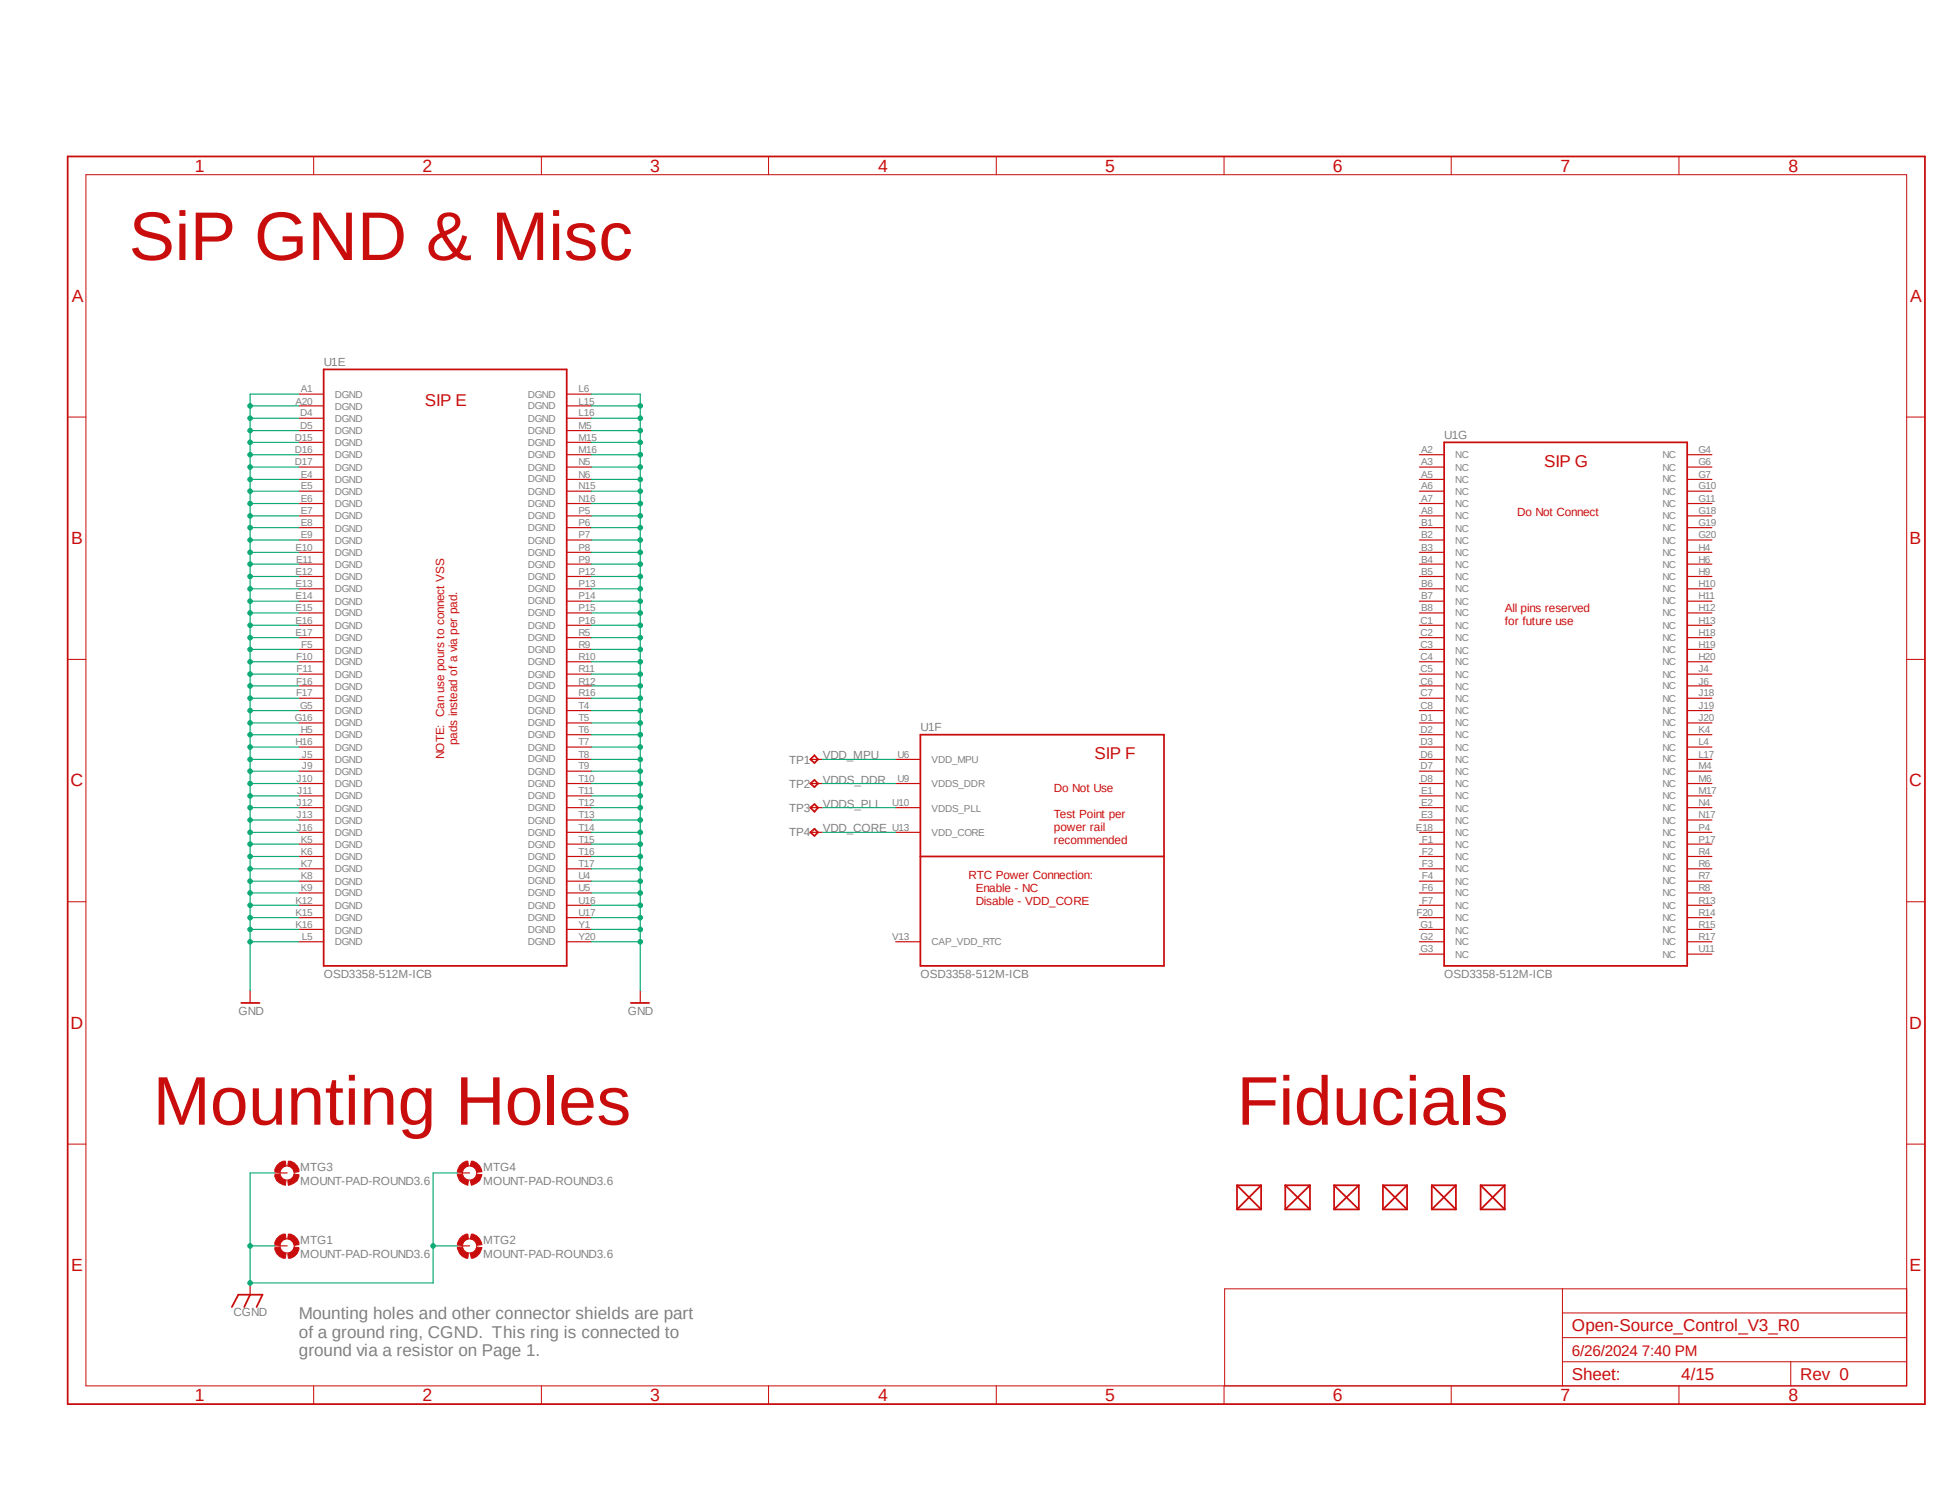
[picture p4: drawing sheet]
<svg xmlns="http://www.w3.org/2000/svg" width="279mm" height="216mm" viewBox="0 0 279 216" stroke-linecap="round" stroke-linejoin="round" font-family="sans-serif">
<path d="M279.5 72.7l-113.8 143.3" fill="none" stroke="#fff" stroke-width=".14"/>
<g fill="none" stroke="#c90d0c" stroke-width=".25">
<path d="M9.7 22.5h267.2v179.6h-267.2zM46.6 53.2h34.9v85.8h-34.9zM207.8 63.7h34.9v75.3h-34.9zM116.6 112.8l.6-.5 .5 .5-.5 .5zM116.6 116.2l.6-.5 .5 .5-.5 .6zM116.6 119.8l.6-.5 .5 .5-.5 .5zM117.2 108.7l.5 .6-.5 .5-.6-.5zM132.4 105.7h35.1v33.3h-35.1zM132.4 123.3h35.1M34.7 144.4h2.6M90.8 144.4h2.6M178 170.6l3.4 3.5"/>
<path d="M178 170.6h3.4M178 174.1h3.4M178 170.6v3.5M181.4 170.6l-3.4 3.5M181.4 170.6v3.5M184.9 170.6h3.6M184.9 174.1h3.6M184.9 170.6l3.6 3.5M184.9 170.6v3.5M188.5 170.6l-3.6 3.5M188.5 170.6v3.5M191.9 170.6h3.6"/>
<path d="M191.9 174.1h3.6M191.9 170.6l3.6 3.5M191.9 170.6v3.5M195.5 170.6l-3.6 3.5M195.5 170.6v3.5M199 170.6h3.4M199 174.1h3.4M199 170.6l3.4 3.5M199 170.6v3.5M202.4 170.6l-3.4 3.5M202.4 170.6v3.5M206 170.6h3.5"/>
<path d="M206 174.1h3.5M206 170.6l3.5 3.5M206 170.6v3.5M209.5 170.6l-3.5 3.5M209.5 170.6v3.5M213 170.6h3.5M213 174.1h3.5M213 170.6l3.5 3.5M213 170.6v3.5M216.5 170.6l-3.5 3.5M216.5 170.6v3.5M33.4 188.1l.9-1.7h3.5l-.9 1.7"/>
<path d="M36 186.4l-.9 1.7"/>
</g>
<g fill="none" stroke="#c90d0c" stroke-width=".17">
<path d="M43 56.7h3.6M43 58.4h3.6M81.5 56.7h3.6M81.5 58.4h3.6M43 65.4h3.6M43 67.2h3.6M43 69h3.6M43 70.7h3.6M43 72.5h3.6M43 74.3h3.6M43 75.9h3.6M43 77.7h3.6"/>
<path d="M43 79.5h3.6M43 60.2h3.6M43 62h3.6M43 63.7h3.6M81.5 65.4h3.6M81.5 67.2h3.6M81.5 69h3.6M81.5 70.7h3.6M81.5 72.5h3.6M81.5 74.3h3.6M81.5 75.9h3.6M81.5 77.7h3.6"/>
<path d="M81.5 79.5h3.6M81.5 60.2h3.6M81.5 62h3.6M81.5 63.7h3.6M204.2 65.4h3.6M204.2 67.2h3.6M204.2 69h3.6M204.2 70.7h3.6M204.2 72.5h3.6M204.2 74.3h3.6M204.2 75.9h3.6M204.2 77.7h3.6"/>
<path d="M204.2 79.5h3.6M242.7 65.4h3.6M242.7 67.2h3.6M242.7 69h3.6M242.7 70.7h3.6M242.7 72.5h3.6M242.7 74.3h3.6M242.7 75.9h3.6M242.7 77.7h3.6M242.7 79.5h3.6M43 81.2h3.6M43 83h3.6"/>
<path d="M43 84.8h3.6M43 86.5h3.6M43 88.2h3.6M43 90h3.6M43 91.8h3.6M43 93.5h3.6M43 95.2h3.6M43 97h3.6M43 98.7h3.6M81.5 81.2h3.6M81.5 83h3.6M81.5 84.8h3.6"/>
<path d="M81.5 86.5h3.6M81.5 88.2h3.6M81.5 90h3.6M81.5 91.8h3.6M81.5 93.5h3.6M81.5 95.2h3.6M81.5 97h3.6M81.5 98.7h3.6M204.2 81.2h3.6M204.2 83h3.6M204.2 84.8h3.6M204.2 86.5h3.6"/>
<path d="M204.2 88.2h3.6M204.2 90h3.6M204.2 91.8h3.6M204.2 93.5h3.6M204.2 95.2h3.6M204.2 97h3.6M204.2 98.7h3.6M242.7 81.2h3.6M242.7 83h3.6M242.7 84.8h3.6M242.7 86.5h3.6M242.7 88.2h3.6"/>
<path d="M242.7 90h3.6M242.7 91.8h3.6M242.7 93.5h3.6M242.7 95.2h3.6M242.7 97h3.6M242.7 98.7h3.6M43 112.8h3.6M43 119.8h3.6M43 109.3h3.6M43 116.2h3.6M43 100.5h3.6M43 102.3h3.6"/>
<path d="M43 104.1h3.6M43 105.7h3.6M43 107.5h3.6M43 111h3.6M43 114.6h3.6M43 118h3.6M81.5 112.8h3.6M81.5 119.8h3.6M81.5 109.3h3.6M81.5 116.2h3.6M81.5 100.5h3.6M81.5 102.3h3.6"/>
<path d="M81.5 104.1h3.6M81.5 105.7h3.6M81.5 107.5h3.6M81.5 111h3.6M81.5 114.6h3.6M81.5 118h3.6M116.6 112.8h1.8M116.6 119.8h1.8M116.6 109.3h1.8M116.6 116.2h1.8M128.9 112.8h3.5M128.9 119.8h3.5"/>
<path d="M128.9 109.3h3.5M128.9 116.2h3.5M204.2 112.8h3.6M204.2 119.8h3.6M204.2 109.3h3.6M204.2 116.2h3.6M204.2 100.5h3.6M204.2 102.3h3.6M204.2 104.1h3.6M204.2 105.7h3.6M204.2 107.5h3.6M204.2 111h3.6"/>
<path d="M204.2 114.6h3.6M204.2 118h3.6M242.7 112.8h3.6M242.7 119.8h3.6M242.7 109.3h3.6M242.7 116.2h3.6M242.7 100.5h3.6M242.7 102.3h3.6M242.7 104.1h3.6M242.7 105.7h3.6M242.7 107.5h3.6M242.7 111h3.6"/>
<path d="M242.7 114.6h3.6M242.7 118h3.6M43 135.6h3.6M43 121.5h3.6M43 123.3h3.6M43 125.1h3.6M43 126.8h3.6M43 128.5h3.6M43 130.3h3.6M43 132.1h3.6M43 133.8h3.6M81.5 135.6h3.6"/>
<path d="M81.5 121.5h3.6M81.5 123.3h3.6M81.5 125.1h3.6M81.5 126.8h3.6M81.5 128.5h3.6M81.5 130.3h3.6M81.5 132.1h3.6M81.5 133.8h3.6M128.9 135.6h3.5M204.2 135.6h3.6M204.2 121.5h3.6M204.2 123.3h3.6"/>
<path d="M204.2 125.1h3.6M204.2 126.8h3.6M204.2 128.5h3.6M204.2 130.3h3.6M204.2 132.1h3.6M204.2 133.8h3.6M204.2 137.3h3.6M242.7 135.6h3.6M242.7 121.5h3.6M242.7 123.3h3.6M242.7 125.1h3.6M242.7 126.8h3.6"/>
<path d="M242.7 128.5h3.6M242.7 130.3h3.6M242.7 132.1h3.6M242.7 133.8h3.6M242.7 137.3h3.6M36 142.6v1.8M92.1 142.6v1.8M36 184.7v1.7"/>
</g>
<g fill="none" stroke="#c90d0c" stroke-width=".14">
<path d="M12.4 25.1h261.9v174.4h-261.9zM45.1 22.5v2.6M77.9 22.5v2.6M110.6 22.5v2.6M143.3 22.5v2.6M176.1 22.5v2.6M208.8 22.5v2.6M241.6 22.5v2.6M9.7 60h2.7M274.3 60h2.6M9.7 94.9h2.7M274.3 94.9h2.6"/>
<path d="M9.7 129.8h2.7M274.3 129.8h2.6M9.7 164.7h2.7M274.3 164.7h2.6M45.1 199.5v2.6M77.9 199.5v2.6M110.6 199.5v2.6M143.3 199.5v2.6M176.1 199.5v2.6M208.8 199.5v2.6M224.8 196h49.5M224.8 185.5v14"/>
<path d="M224.8 192.5h49.5M224.8 189h49.5M241.6 199.5v2.6M257.6 196v3.5M274.3 185.5h-98.1v14"/>
</g>
<path d="M41.5 177.6a1.52 1.52 0 0 1 1.5 1.6h-.7l-.1-.4-.4-.3-.4-.2z" fill-rule="evenodd" fill="#c90d0c"/>
<path d="M41.5 177.6a1.52 1.52 0 0 1 1.5 1.6h-.7l-.1-.4-.4-.3-.4-.2z" fill="none" stroke="#c90d0c" stroke-width=".14"/>
<path d="M40.2 177.9l.5-.3h.4v.7l-.4 .2-.3 .3-.2 .4h-.7v-.4l.3-.5z" fill-rule="evenodd" fill="#c90d0c"/>
<path d="M40.2 177.9l.5-.3h.4v.7l-.4 .2-.3 .3-.2 .4h-.7v-.4l.3-.5z" fill="none" stroke="#c90d0c" stroke-width=".14"/>
<path d="M39.5 179.6l.7-.1 .2 .4 .3 .4 .4 .1v.7a1.52 1.52 0 0 1-1.6-1.5z" fill-rule="evenodd" fill="#c90d0c"/>
<path d="M39.5 179.6l.7-.1 .2 .4 .3 .4 .4 .1v.7a1.52 1.52 0 0 1-1.6-1.5z" fill="none" stroke="#c90d0c" stroke-width=".14"/>
<path d="M42.3 179.5l.7 .1a1.52 1.52 0 0 1-1.5 1.5l-.1-.7 .4-.1 .4-.4z" fill-rule="evenodd" fill="#c90d0c"/>
<g fill="none" stroke="#c90d0c" stroke-width=".14">
<path d="M42.3 179.5l.7 .1a1.52 1.52 0 0 1-1.5 1.5l-.1-.7 .4-.1 .4-.4z"/>
<circle cx="41.3" cy="179.3" r="1.02"/>
</g>
<path d="M39.5 179.3h1.8" fill="none" stroke="#c90d0c" stroke-width=".17"/>
<path d="M67.8 177.6a1.66 1.66 0 0 1 1.5 1.6h-.7l-.1-.4-.3-.3-.6-.2z" fill-rule="evenodd" fill="#c90d0c"/>
<path d="M67.8 177.6a1.66 1.66 0 0 1 1.5 1.6h-.7l-.1-.4-.3-.3-.6-.2z" fill="none" stroke="#c90d0c" stroke-width=".14"/>
<path d="M66.5 177.9l.6-.3h.2l.1 .7-.4 .2-.4 .3-.1 .4h-.7l.3-.9z" fill-rule="evenodd" fill="#c90d0c"/>
<path d="M66.5 177.9l.6-.3h.2l.1 .7-.4 .2-.4 .3-.1 .4h-.7l.3-.9z" fill="none" stroke="#c90d0c" stroke-width=".14"/>
<path d="M65.8 179.6l.7-.1 .1 .4 .4 .4 .4 .1-.1 .7a1.66 1.66 0 0 1-1.5-1.5z" fill-rule="evenodd" fill="#c90d0c"/>
<path d="M65.8 179.6l.7-.1 .1 .4 .4 .4 .4 .1-.1 .7a1.66 1.66 0 0 1-1.5-1.5z" fill="none" stroke="#c90d0c" stroke-width=".14"/>
<path d="M67.6 180.4l.6-.1 .3-.4 .1-.4 .7 .1a1.73 1.73 0 0 1-1.5 1.5z" fill-rule="evenodd" fill="#c90d0c"/>
<g fill="none" stroke="#c90d0c" stroke-width=".14">
<path d="M67.6 180.4l.6-.1 .3-.4 .1-.4 .7 .1a1.73 1.73 0 0 1-1.5 1.5z"/>
<circle cx="67.6" cy="179.3" r="1.02"/>
</g>
<path d="M65.8 179.3h1.8" fill="none" stroke="#c90d0c" stroke-width=".17"/>
<path d="M41.5 167.1a1.52 1.52 0 0 1 1.5 1.6h-.7l-.1-.4-.4-.3-.4-.2z" fill-rule="evenodd" fill="#c90d0c"/>
<path d="M41.5 167.1a1.52 1.52 0 0 1 1.5 1.6h-.7l-.1-.4-.4-.3-.4-.2z" fill="none" stroke="#c90d0c" stroke-width=".14"/>
<path d="M40.2 167.4l.5-.3h.4v.7l-.4 .2-.3 .3-.2 .4h-.7v-.4l.3-.5z" fill-rule="evenodd" fill="#c90d0c"/>
<path d="M40.2 167.4l.5-.3h.4v.7l-.4 .2-.3 .3-.2 .4h-.7v-.4l.3-.5z" fill="none" stroke="#c90d0c" stroke-width=".14"/>
<path d="M39.5 169.1l.7-.1 .2 .4 .3 .4 .4 .1v.7a1.73 1.73 0 0 1-1.6-1.5z" fill-rule="evenodd" fill="#c90d0c"/>
<path d="M39.5 169.1l.7-.1 .2 .4 .3 .4 .4 .1v.7a1.73 1.73 0 0 1-1.6-1.5z" fill="none" stroke="#c90d0c" stroke-width=".14"/>
<path d="M42.3 169l.7 .1a1.52 1.52 0 0 1-1.5 1.5l-.1-.7 .4-.1 .4-.4z" fill-rule="evenodd" fill="#c90d0c"/>
<g fill="none" stroke="#c90d0c" stroke-width=".14">
<path d="M42.3 169l.7 .1a1.52 1.52 0 0 1-1.5 1.5l-.1-.7 .4-.1 .4-.4z"/>
<circle cx="41.3" cy="168.8" r="1.02"/>
</g>
<path d="M39.5 168.8h1.8" fill="none" stroke="#c90d0c" stroke-width=".17"/>
<path d="M67.8 167.1a1.66 1.66 0 0 1 1.5 1.6h-.7l-.1-.4-.3-.3-.6-.2z" fill-rule="evenodd" fill="#c90d0c"/>
<path d="M67.8 167.1a1.66 1.66 0 0 1 1.5 1.6h-.7l-.1-.4-.3-.3-.6-.2z" fill="none" stroke="#c90d0c" stroke-width=".14"/>
<path d="M66.5 167.4l.6-.3h.2l.1 .7-.4 .2-.4 .3-.1 .4h-.7l.3-.9z" fill-rule="evenodd" fill="#c90d0c"/>
<path d="M66.5 167.4l.6-.3h.2l.1 .7-.4 .2-.4 .3-.1 .4h-.7l.3-.9z" fill="none" stroke="#c90d0c" stroke-width=".14"/>
<path d="M65.8 169.1l.7-.1 .1 .4 .4 .4 .4 .1-.1 .7a1.96 1.96 0 0 1-1.5-1.5z" fill-rule="evenodd" fill="#c90d0c"/>
<path d="M65.8 169.1l.7-.1 .1 .4 .4 .4 .4 .1-.1 .7a1.96 1.96 0 0 1-1.5-1.5z" fill="none" stroke="#c90d0c" stroke-width=".14"/>
<path d="M67.6 169.9l.6-.1 .3-.4 .1-.4 .7 .1a1.73 1.73 0 0 1-1.5 1.5z" fill-rule="evenodd" fill="#c90d0c"/>
<g fill="none" stroke="#c90d0c" stroke-width=".14">
<path d="M67.6 169.9l.6-.1 .3-.4 .1-.4 .7 .1a1.73 1.73 0 0 1-1.5 1.5z"/>
<circle cx="67.6" cy="168.8" r="1.02"/>
</g>
<path d="M65.8 168.8h1.8" fill="none" stroke="#c90d0c" stroke-width=".17"/>
<path d="M85.1 135.6h7M85.1 133.8h7v8.8" fill="none" stroke="#0dab76" stroke-width=".17"/>
<circle cx="92.1" cy="135.6" r=".33" fill="#0dab76"/>
<circle cx="92.1" cy="135.6" r=".33" fill="none" stroke="#0dab76" stroke-width=".14"/>
<path d="M85.1 132.1h7v1.7" fill="none" stroke="#0dab76" stroke-width=".17"/>
<circle cx="92.1" cy="133.8" r=".33" fill="#0dab76"/>
<circle cx="92.1" cy="133.8" r=".33" fill="none" stroke="#0dab76" stroke-width=".14"/>
<path d="M85.1 130.3h7v1.8" fill="none" stroke="#0dab76" stroke-width=".17"/>
<circle cx="92.1" cy="132.1" r=".33" fill="#0dab76"/>
<circle cx="92.1" cy="132.1" r=".33" fill="none" stroke="#0dab76" stroke-width=".14"/>
<path d="M85.1 128.5h7v1.8" fill="none" stroke="#0dab76" stroke-width=".17"/>
<circle cx="92.1" cy="130.3" r=".33" fill="#0dab76"/>
<circle cx="92.1" cy="130.3" r=".33" fill="none" stroke="#0dab76" stroke-width=".14"/>
<path d="M85.1 126.8h7v1.7" fill="none" stroke="#0dab76" stroke-width=".17"/>
<circle cx="92.1" cy="128.5" r=".33" fill="#0dab76"/>
<circle cx="92.1" cy="128.5" r=".33" fill="none" stroke="#0dab76" stroke-width=".14"/>
<path d="M85.1 125.1h7v1.7" fill="none" stroke="#0dab76" stroke-width=".17"/>
<circle cx="92.1" cy="126.8" r=".33" fill="#0dab76"/>
<circle cx="92.1" cy="126.8" r=".33" fill="none" stroke="#0dab76" stroke-width=".14"/>
<path d="M85.1 123.3h7v1.8" fill="none" stroke="#0dab76" stroke-width=".17"/>
<circle cx="92.1" cy="125.1" r=".33" fill="#0dab76"/>
<circle cx="92.1" cy="125.1" r=".33" fill="none" stroke="#0dab76" stroke-width=".14"/>
<path d="M85.1 121.5h7v1.8" fill="none" stroke="#0dab76" stroke-width=".17"/>
<circle cx="92.1" cy="123.3" r=".33" fill="#0dab76"/>
<circle cx="92.1" cy="123.3" r=".33" fill="none" stroke="#0dab76" stroke-width=".14"/>
<path d="M85.1 119.8h7v1.7" fill="none" stroke="#0dab76" stroke-width=".17"/>
<circle cx="92.1" cy="121.5" r=".33" fill="#0dab76"/>
<circle cx="92.1" cy="121.5" r=".33" fill="none" stroke="#0dab76" stroke-width=".14"/>
<path d="M85.1 118h7v1.8" fill="none" stroke="#0dab76" stroke-width=".17"/>
<circle cx="92.1" cy="119.8" r=".33" fill="#0dab76"/>
<circle cx="92.1" cy="119.8" r=".33" fill="none" stroke="#0dab76" stroke-width=".14"/>
<path d="M85.1 116.2h7v1.8" fill="none" stroke="#0dab76" stroke-width=".17"/>
<circle cx="92.1" cy="118" r=".33" fill="#0dab76"/>
<circle cx="92.1" cy="118" r=".33" fill="none" stroke="#0dab76" stroke-width=".14"/>
<path d="M85.1 114.6h7v1.6" fill="none" stroke="#0dab76" stroke-width=".17"/>
<circle cx="92.1" cy="116.2" r=".33" fill="#0dab76"/>
<circle cx="92.1" cy="116.2" r=".33" fill="none" stroke="#0dab76" stroke-width=".14"/>
<path d="M85.1 112.8h7v1.8" fill="none" stroke="#0dab76" stroke-width=".17"/>
<circle cx="92.1" cy="114.6" r=".33" fill="#0dab76"/>
<circle cx="92.1" cy="114.6" r=".33" fill="none" stroke="#0dab76" stroke-width=".14"/>
<path d="M85.1 111h7v1.8" fill="none" stroke="#0dab76" stroke-width=".17"/>
<circle cx="92.1" cy="112.8" r=".33" fill="#0dab76"/>
<circle cx="92.1" cy="112.8" r=".33" fill="none" stroke="#0dab76" stroke-width=".14"/>
<path d="M85.1 109.3h7v1.7" fill="none" stroke="#0dab76" stroke-width=".17"/>
<circle cx="92.1" cy="111" r=".33" fill="#0dab76"/>
<circle cx="92.1" cy="111" r=".33" fill="none" stroke="#0dab76" stroke-width=".14"/>
<path d="M85.1 107.5h7v1.8" fill="none" stroke="#0dab76" stroke-width=".17"/>
<circle cx="92.1" cy="109.3" r=".33" fill="#0dab76"/>
<circle cx="92.1" cy="109.3" r=".33" fill="none" stroke="#0dab76" stroke-width=".14"/>
<path d="M85.1 105.7h7v1.8" fill="none" stroke="#0dab76" stroke-width=".17"/>
<circle cx="92.1" cy="107.5" r=".33" fill="#0dab76"/>
<circle cx="92.1" cy="107.5" r=".33" fill="none" stroke="#0dab76" stroke-width=".14"/>
<path d="M85.1 104.1h7v1.6" fill="none" stroke="#0dab76" stroke-width=".17"/>
<circle cx="92.1" cy="105.7" r=".33" fill="#0dab76"/>
<circle cx="92.1" cy="105.7" r=".33" fill="none" stroke="#0dab76" stroke-width=".14"/>
<path d="M85.1 102.3h7v1.8" fill="none" stroke="#0dab76" stroke-width=".17"/>
<circle cx="92.1" cy="104.1" r=".33" fill="#0dab76"/>
<circle cx="92.1" cy="104.1" r=".33" fill="none" stroke="#0dab76" stroke-width=".14"/>
<path d="M85.1 100.5h7v1.8" fill="none" stroke="#0dab76" stroke-width=".17"/>
<circle cx="92.1" cy="102.3" r=".33" fill="#0dab76"/>
<circle cx="92.1" cy="102.3" r=".33" fill="none" stroke="#0dab76" stroke-width=".14"/>
<path d="M85.1 98.7h7v1.8" fill="none" stroke="#0dab76" stroke-width=".17"/>
<circle cx="92.1" cy="100.5" r=".33" fill="#0dab76"/>
<circle cx="92.1" cy="100.5" r=".33" fill="none" stroke="#0dab76" stroke-width=".14"/>
<path d="M85.1 97h7v1.7" fill="none" stroke="#0dab76" stroke-width=".17"/>
<circle cx="92.1" cy="98.7" r=".33" fill="#0dab76"/>
<circle cx="92.1" cy="98.7" r=".33" fill="none" stroke="#0dab76" stroke-width=".14"/>
<path d="M85.1 95.2h7v1.8" fill="none" stroke="#0dab76" stroke-width=".17"/>
<circle cx="92.1" cy="97" r=".33" fill="#0dab76"/>
<circle cx="92.1" cy="97" r=".33" fill="none" stroke="#0dab76" stroke-width=".14"/>
<path d="M85.1 93.5h7v1.7" fill="none" stroke="#0dab76" stroke-width=".17"/>
<circle cx="92.1" cy="95.2" r=".33" fill="#0dab76"/>
<circle cx="92.1" cy="95.2" r=".33" fill="none" stroke="#0dab76" stroke-width=".14"/>
<path d="M85.1 91.8h7v1.7" fill="none" stroke="#0dab76" stroke-width=".17"/>
<circle cx="92.1" cy="93.5" r=".33" fill="#0dab76"/>
<circle cx="92.1" cy="93.5" r=".33" fill="none" stroke="#0dab76" stroke-width=".14"/>
<path d="M85.1 90h7v1.8" fill="none" stroke="#0dab76" stroke-width=".17"/>
<circle cx="92.1" cy="91.8" r=".33" fill="#0dab76"/>
<circle cx="92.1" cy="91.8" r=".33" fill="none" stroke="#0dab76" stroke-width=".14"/>
<path d="M85.1 88.2h7v1.8" fill="none" stroke="#0dab76" stroke-width=".17"/>
<circle cx="92.1" cy="90" r=".33" fill="#0dab76"/>
<circle cx="92.1" cy="90" r=".33" fill="none" stroke="#0dab76" stroke-width=".14"/>
<path d="M85.1 86.5h7v1.7" fill="none" stroke="#0dab76" stroke-width=".17"/>
<circle cx="92.1" cy="88.2" r=".33" fill="#0dab76"/>
<circle cx="92.1" cy="88.2" r=".33" fill="none" stroke="#0dab76" stroke-width=".14"/>
<path d="M85.1 84.8h7v1.7" fill="none" stroke="#0dab76" stroke-width=".17"/>
<circle cx="92.1" cy="86.5" r=".33" fill="#0dab76"/>
<circle cx="92.1" cy="86.5" r=".33" fill="none" stroke="#0dab76" stroke-width=".14"/>
<path d="M85.1 83h7v1.8" fill="none" stroke="#0dab76" stroke-width=".17"/>
<circle cx="92.1" cy="84.8" r=".33" fill="#0dab76"/>
<circle cx="92.1" cy="84.8" r=".33" fill="none" stroke="#0dab76" stroke-width=".14"/>
<path d="M85.1 81.2h7v1.8" fill="none" stroke="#0dab76" stroke-width=".17"/>
<circle cx="92.1" cy="83" r=".33" fill="#0dab76"/>
<circle cx="92.1" cy="83" r=".33" fill="none" stroke="#0dab76" stroke-width=".14"/>
<path d="M85.1 79.5h7v1.7" fill="none" stroke="#0dab76" stroke-width=".17"/>
<circle cx="92.1" cy="81.2" r=".33" fill="#0dab76"/>
<circle cx="92.1" cy="81.2" r=".33" fill="none" stroke="#0dab76" stroke-width=".14"/>
<path d="M85.1 77.7h7v1.8" fill="none" stroke="#0dab76" stroke-width=".17"/>
<circle cx="92.1" cy="79.5" r=".33" fill="#0dab76"/>
<circle cx="92.1" cy="79.5" r=".33" fill="none" stroke="#0dab76" stroke-width=".14"/>
<path d="M85.1 75.9h7v1.8" fill="none" stroke="#0dab76" stroke-width=".17"/>
<circle cx="92.1" cy="77.7" r=".33" fill="#0dab76"/>
<circle cx="92.1" cy="77.7" r=".33" fill="none" stroke="#0dab76" stroke-width=".14"/>
<path d="M85.1 74.3h7v1.6" fill="none" stroke="#0dab76" stroke-width=".17"/>
<circle cx="92.1" cy="75.9" r=".33" fill="#0dab76"/>
<circle cx="92.1" cy="75.9" r=".33" fill="none" stroke="#0dab76" stroke-width=".14"/>
<path d="M85.1 72.5h7v1.8" fill="none" stroke="#0dab76" stroke-width=".17"/>
<circle cx="92.1" cy="74.3" r=".33" fill="#0dab76"/>
<circle cx="92.1" cy="74.3" r=".33" fill="none" stroke="#0dab76" stroke-width=".14"/>
<path d="M85.1 70.7h7v1.8" fill="none" stroke="#0dab76" stroke-width=".17"/>
<circle cx="92.1" cy="72.5" r=".33" fill="#0dab76"/>
<circle cx="92.1" cy="72.5" r=".33" fill="none" stroke="#0dab76" stroke-width=".14"/>
<path d="M85.1 69h7v1.7" fill="none" stroke="#0dab76" stroke-width=".17"/>
<circle cx="92.1" cy="70.7" r=".33" fill="#0dab76"/>
<circle cx="92.1" cy="70.7" r=".33" fill="none" stroke="#0dab76" stroke-width=".14"/>
<path d="M85.1 67.2h7v1.8" fill="none" stroke="#0dab76" stroke-width=".17"/>
<circle cx="92.1" cy="69" r=".33" fill="#0dab76"/>
<circle cx="92.1" cy="69" r=".33" fill="none" stroke="#0dab76" stroke-width=".14"/>
<path d="M85.1 65.4h7v1.8" fill="none" stroke="#0dab76" stroke-width=".17"/>
<circle cx="92.1" cy="67.2" r=".33" fill="#0dab76"/>
<circle cx="92.1" cy="67.2" r=".33" fill="none" stroke="#0dab76" stroke-width=".14"/>
<path d="M85.1 63.7h7v1.7" fill="none" stroke="#0dab76" stroke-width=".17"/>
<circle cx="92.1" cy="65.4" r=".33" fill="#0dab76"/>
<circle cx="92.1" cy="65.4" r=".33" fill="none" stroke="#0dab76" stroke-width=".14"/>
<path d="M85.1 62h7v1.7" fill="none" stroke="#0dab76" stroke-width=".17"/>
<circle cx="92.1" cy="63.7" r=".33" fill="#0dab76"/>
<circle cx="92.1" cy="63.7" r=".33" fill="none" stroke="#0dab76" stroke-width=".14"/>
<path d="M85.1 60.2h7v1.8" fill="none" stroke="#0dab76" stroke-width=".17"/>
<circle cx="92.1" cy="62" r=".33" fill="#0dab76"/>
<circle cx="92.1" cy="62" r=".33" fill="none" stroke="#0dab76" stroke-width=".14"/>
<path d="M85.1 58.4h7v1.8" fill="none" stroke="#0dab76" stroke-width=".17"/>
<circle cx="92.1" cy="60.2" r=".33" fill="#0dab76"/>
<circle cx="92.1" cy="60.2" r=".33" fill="none" stroke="#0dab76" stroke-width=".14"/>
<path d="M85.1 56.7h7v1.7" fill="none" stroke="#0dab76" stroke-width=".17"/>
<circle cx="92.1" cy="58.4" r=".33" fill="#0dab76"/>
<circle cx="92.1" cy="58.4" r=".33" fill="none" stroke="#0dab76" stroke-width=".14"/>
<path d="M36 58.4h7M43 56.7h-7v85.9" fill="none" stroke="#0dab76" stroke-width=".17"/>
<circle cx="36" cy="58.4" r=".33" fill="#0dab76"/>
<circle cx="36" cy="58.4" r=".33" fill="none" stroke="#0dab76" stroke-width=".14"/>
<path d="M36 60.2h7" fill="none" stroke="#0dab76" stroke-width=".17"/>
<circle cx="36" cy="60.2" r=".33" fill="#0dab76"/>
<circle cx="36" cy="60.2" r=".33" fill="none" stroke="#0dab76" stroke-width=".14"/>
<path d="M36 62h7" fill="none" stroke="#0dab76" stroke-width=".17"/>
<circle cx="36" cy="62" r=".33" fill="#0dab76"/>
<circle cx="36" cy="62" r=".33" fill="none" stroke="#0dab76" stroke-width=".14"/>
<path d="M36 63.7h7" fill="none" stroke="#0dab76" stroke-width=".17"/>
<circle cx="36" cy="63.7" r=".33" fill="#0dab76"/>
<circle cx="36" cy="63.7" r=".33" fill="none" stroke="#0dab76" stroke-width=".14"/>
<path d="M36 65.4h7" fill="none" stroke="#0dab76" stroke-width=".17"/>
<circle cx="36" cy="65.4" r=".33" fill="#0dab76"/>
<circle cx="36" cy="65.4" r=".33" fill="none" stroke="#0dab76" stroke-width=".14"/>
<path d="M36 67.2h7" fill="none" stroke="#0dab76" stroke-width=".17"/>
<circle cx="36" cy="67.2" r=".33" fill="#0dab76"/>
<circle cx="36" cy="67.2" r=".33" fill="none" stroke="#0dab76" stroke-width=".14"/>
<path d="M36 69h7" fill="none" stroke="#0dab76" stroke-width=".17"/>
<circle cx="36" cy="69" r=".33" fill="#0dab76"/>
<circle cx="36" cy="69" r=".33" fill="none" stroke="#0dab76" stroke-width=".14"/>
<path d="M36 70.7h7" fill="none" stroke="#0dab76" stroke-width=".17"/>
<circle cx="36" cy="70.7" r=".33" fill="#0dab76"/>
<circle cx="36" cy="70.7" r=".33" fill="none" stroke="#0dab76" stroke-width=".14"/>
<path d="M36 72.5h7" fill="none" stroke="#0dab76" stroke-width=".17"/>
<circle cx="36" cy="72.5" r=".33" fill="#0dab76"/>
<circle cx="36" cy="72.5" r=".33" fill="none" stroke="#0dab76" stroke-width=".14"/>
<path d="M36 74.3h7" fill="none" stroke="#0dab76" stroke-width=".17"/>
<circle cx="36" cy="74.3" r=".33" fill="#0dab76"/>
<circle cx="36" cy="74.3" r=".33" fill="none" stroke="#0dab76" stroke-width=".14"/>
<path d="M36 75.9h7" fill="none" stroke="#0dab76" stroke-width=".17"/>
<circle cx="36" cy="75.9" r=".33" fill="#0dab76"/>
<circle cx="36" cy="75.9" r=".33" fill="none" stroke="#0dab76" stroke-width=".14"/>
<path d="M36 77.7h7" fill="none" stroke="#0dab76" stroke-width=".17"/>
<circle cx="36" cy="77.7" r=".33" fill="#0dab76"/>
<circle cx="36" cy="77.7" r=".33" fill="none" stroke="#0dab76" stroke-width=".14"/>
<path d="M36 79.5h7" fill="none" stroke="#0dab76" stroke-width=".17"/>
<circle cx="36" cy="79.5" r=".33" fill="#0dab76"/>
<circle cx="36" cy="79.5" r=".33" fill="none" stroke="#0dab76" stroke-width=".14"/>
<path d="M36 81.2h7" fill="none" stroke="#0dab76" stroke-width=".17"/>
<circle cx="36" cy="81.2" r=".33" fill="#0dab76"/>
<circle cx="36" cy="81.2" r=".33" fill="none" stroke="#0dab76" stroke-width=".14"/>
<path d="M36 83h7" fill="none" stroke="#0dab76" stroke-width=".17"/>
<circle cx="36" cy="83" r=".33" fill="#0dab76"/>
<circle cx="36" cy="83" r=".33" fill="none" stroke="#0dab76" stroke-width=".14"/>
<path d="M36 84.8h7" fill="none" stroke="#0dab76" stroke-width=".17"/>
<circle cx="36" cy="84.8" r=".33" fill="#0dab76"/>
<circle cx="36" cy="84.8" r=".33" fill="none" stroke="#0dab76" stroke-width=".14"/>
<path d="M36 86.5h7" fill="none" stroke="#0dab76" stroke-width=".17"/>
<circle cx="36" cy="86.5" r=".33" fill="#0dab76"/>
<circle cx="36" cy="86.5" r=".33" fill="none" stroke="#0dab76" stroke-width=".14"/>
<path d="M36 88.2h7" fill="none" stroke="#0dab76" stroke-width=".17"/>
<circle cx="36" cy="88.2" r=".33" fill="#0dab76"/>
<circle cx="36" cy="88.2" r=".33" fill="none" stroke="#0dab76" stroke-width=".14"/>
<path d="M36 90h7" fill="none" stroke="#0dab76" stroke-width=".17"/>
<circle cx="36" cy="90" r=".33" fill="#0dab76"/>
<circle cx="36" cy="90" r=".33" fill="none" stroke="#0dab76" stroke-width=".14"/>
<path d="M36 91.8h7" fill="none" stroke="#0dab76" stroke-width=".17"/>
<circle cx="36" cy="91.8" r=".33" fill="#0dab76"/>
<circle cx="36" cy="91.8" r=".33" fill="none" stroke="#0dab76" stroke-width=".14"/>
<path d="M36 93.5h7" fill="none" stroke="#0dab76" stroke-width=".17"/>
<circle cx="36" cy="93.5" r=".33" fill="#0dab76"/>
<circle cx="36" cy="93.5" r=".33" fill="none" stroke="#0dab76" stroke-width=".14"/>
<path d="M36 95.2h7" fill="none" stroke="#0dab76" stroke-width=".17"/>
<circle cx="36" cy="95.2" r=".33" fill="#0dab76"/>
<circle cx="36" cy="95.2" r=".33" fill="none" stroke="#0dab76" stroke-width=".14"/>
<path d="M36 97h7" fill="none" stroke="#0dab76" stroke-width=".17"/>
<circle cx="36" cy="97" r=".33" fill="#0dab76"/>
<circle cx="36" cy="97" r=".33" fill="none" stroke="#0dab76" stroke-width=".14"/>
<path d="M36 98.7h7" fill="none" stroke="#0dab76" stroke-width=".17"/>
<circle cx="36" cy="98.7" r=".33" fill="#0dab76"/>
<circle cx="36" cy="98.7" r=".33" fill="none" stroke="#0dab76" stroke-width=".14"/>
<path d="M36 100.5h7" fill="none" stroke="#0dab76" stroke-width=".17"/>
<circle cx="36" cy="100.5" r=".33" fill="#0dab76"/>
<circle cx="36" cy="100.5" r=".33" fill="none" stroke="#0dab76" stroke-width=".14"/>
<path d="M36 102.3h7" fill="none" stroke="#0dab76" stroke-width=".17"/>
<circle cx="36" cy="102.3" r=".33" fill="#0dab76"/>
<circle cx="36" cy="102.3" r=".33" fill="none" stroke="#0dab76" stroke-width=".14"/>
<path d="M36 104.1h7" fill="none" stroke="#0dab76" stroke-width=".17"/>
<circle cx="36" cy="104.1" r=".33" fill="#0dab76"/>
<circle cx="36" cy="104.1" r=".33" fill="none" stroke="#0dab76" stroke-width=".14"/>
<path d="M36 105.7h7" fill="none" stroke="#0dab76" stroke-width=".17"/>
<circle cx="36" cy="105.7" r=".33" fill="#0dab76"/>
<circle cx="36" cy="105.7" r=".33" fill="none" stroke="#0dab76" stroke-width=".14"/>
<path d="M36 107.5h7" fill="none" stroke="#0dab76" stroke-width=".17"/>
<circle cx="36" cy="107.5" r=".33" fill="#0dab76"/>
<circle cx="36" cy="107.5" r=".33" fill="none" stroke="#0dab76" stroke-width=".14"/>
<path d="M36 109.3h7" fill="none" stroke="#0dab76" stroke-width=".17"/>
<circle cx="36" cy="109.3" r=".33" fill="#0dab76"/>
<circle cx="36" cy="109.3" r=".33" fill="none" stroke="#0dab76" stroke-width=".14"/>
<path d="M36 111h7" fill="none" stroke="#0dab76" stroke-width=".17"/>
<circle cx="36" cy="111" r=".33" fill="#0dab76"/>
<circle cx="36" cy="111" r=".33" fill="none" stroke="#0dab76" stroke-width=".14"/>
<path d="M36 112.8h7" fill="none" stroke="#0dab76" stroke-width=".17"/>
<circle cx="36" cy="112.8" r=".33" fill="#0dab76"/>
<circle cx="36" cy="112.8" r=".33" fill="none" stroke="#0dab76" stroke-width=".14"/>
<path d="M36 114.6h7" fill="none" stroke="#0dab76" stroke-width=".17"/>
<circle cx="36" cy="114.6" r=".33" fill="#0dab76"/>
<circle cx="36" cy="114.6" r=".33" fill="none" stroke="#0dab76" stroke-width=".14"/>
<path d="M36 116.2h7" fill="none" stroke="#0dab76" stroke-width=".17"/>
<circle cx="36" cy="116.2" r=".33" fill="#0dab76"/>
<circle cx="36" cy="116.2" r=".33" fill="none" stroke="#0dab76" stroke-width=".14"/>
<path d="M36 118h7" fill="none" stroke="#0dab76" stroke-width=".17"/>
<circle cx="36" cy="118" r=".33" fill="#0dab76"/>
<circle cx="36" cy="118" r=".33" fill="none" stroke="#0dab76" stroke-width=".14"/>
<path d="M36 119.8h7" fill="none" stroke="#0dab76" stroke-width=".17"/>
<circle cx="36" cy="119.8" r=".33" fill="#0dab76"/>
<circle cx="36" cy="119.8" r=".33" fill="none" stroke="#0dab76" stroke-width=".14"/>
<path d="M36 121.5h7" fill="none" stroke="#0dab76" stroke-width=".17"/>
<circle cx="36" cy="121.5" r=".33" fill="#0dab76"/>
<circle cx="36" cy="121.5" r=".33" fill="none" stroke="#0dab76" stroke-width=".14"/>
<path d="M36 123.3h7" fill="none" stroke="#0dab76" stroke-width=".17"/>
<circle cx="36" cy="123.3" r=".33" fill="#0dab76"/>
<circle cx="36" cy="123.3" r=".33" fill="none" stroke="#0dab76" stroke-width=".14"/>
<path d="M36 125.1h7" fill="none" stroke="#0dab76" stroke-width=".17"/>
<circle cx="36" cy="125.1" r=".33" fill="#0dab76"/>
<circle cx="36" cy="125.1" r=".33" fill="none" stroke="#0dab76" stroke-width=".14"/>
<path d="M36 126.8h7" fill="none" stroke="#0dab76" stroke-width=".17"/>
<circle cx="36" cy="126.8" r=".33" fill="#0dab76"/>
<circle cx="36" cy="126.8" r=".33" fill="none" stroke="#0dab76" stroke-width=".14"/>
<path d="M36 128.5h7" fill="none" stroke="#0dab76" stroke-width=".17"/>
<circle cx="36" cy="128.5" r=".33" fill="#0dab76"/>
<circle cx="36" cy="128.5" r=".33" fill="none" stroke="#0dab76" stroke-width=".14"/>
<path d="M36 130.3h7" fill="none" stroke="#0dab76" stroke-width=".17"/>
<circle cx="36" cy="130.3" r=".33" fill="#0dab76"/>
<circle cx="36" cy="130.3" r=".33" fill="none" stroke="#0dab76" stroke-width=".14"/>
<path d="M36 132.1h7" fill="none" stroke="#0dab76" stroke-width=".17"/>
<circle cx="36" cy="132.1" r=".33" fill="#0dab76"/>
<circle cx="36" cy="132.1" r=".33" fill="none" stroke="#0dab76" stroke-width=".14"/>
<path d="M36 133.8h7" fill="none" stroke="#0dab76" stroke-width=".17"/>
<circle cx="36" cy="133.8" r=".33" fill="#0dab76"/>
<circle cx="36" cy="133.8" r=".33" fill="none" stroke="#0dab76" stroke-width=".14"/>
<path d="M36 135.6h7" fill="none" stroke="#0dab76" stroke-width=".17"/>
<circle cx="36" cy="135.6" r=".33" fill="#0dab76"/>
<circle cx="36" cy="135.6" r=".33" fill="none" stroke="#0dab76" stroke-width=".14"/>
<path d="M62.3 179.3h3.5M65.8 168.8h-3.5v15.9h-26.3v-5.4h3.5" fill="none" stroke="#0dab76" stroke-width=".17"/>
<circle cx="62.3" cy="179.3" r=".33" fill="#0dab76"/>
<circle cx="62.3" cy="179.3" r=".33" fill="none" stroke="#0dab76" stroke-width=".14"/>
<path d="M39.5 168.8h-3.5v10.5" fill="none" stroke="#0dab76" stroke-width=".17"/>
<circle cx="36" cy="179.3" r=".33" fill="#0dab76"/>
<circle cx="36" cy="179.3" r=".33" fill="none" stroke="#0dab76" stroke-width=".14"/>
<circle cx="36" cy="184.7" r=".33" fill="#0dab76"/>
<circle cx="36" cy="184.7" r=".33" fill="none" stroke="#0dab76" stroke-width=".14"/>
<path d="M118.4 109.3h10.5M118.4 112.8h10.5M118.4 116.2h10.5M118.4 119.8h10.5" fill="none" stroke="#0dab76" stroke-width=".17"/>
<g font-size="9.9" fill="#c90d0c">
<text x="18.5" y="37.4">SiP GND &amp; Misc</text>
<text x="22" y="161.9">Mounting Holes</text>
<text x="178" y="161.9">Fiducials</text>
</g>
<g font-size="2.5" fill="#c90d0c">
<text x="28" y="24.7">1</text>
<text x="60.8" y="24.7">2</text>
<text x="93.6" y="24.7">3</text>
<text x="126.3" y="24.7">4</text>
<text x="159" y="24.7">5</text>
<text x="191.8" y="24.7">6</text>
<text x="224.5" y="24.7">7</text>
<text x="257.3" y="24.7">8</text>
<text x="10.3" y="43.4">A</text>
<text x="274.8" y="43.4">A</text>
<text x="61.1" y="58.4">SIP E</text>
<text x="222.2" y="67.2">SIP G</text>
<text x="10.2" y="78.3">B</text>
<text x="274.7" y="78.3">B</text>
<text x="10.2" y="113.2">C</text>
<text x="157.5" y="109.3">SIP F</text>
<text x="274.7" y="113.2">C</text>
<text x="10.2" y="148.1">D</text>
<text x="274.7" y="148.1">D</text>
<text x="10.2" y="183">E</text>
<text x="274.7" y="183">E</text>
<text x="226.1" y="191.6">Open-Source_Control_V3_R0</text>
<text x="28" y="201.7">1</text>
<text x="60.8" y="201.7">2</text>
<text x="93.6" y="201.7">3</text>
<text x="126.3" y="201.7">4</text>
<text x="159" y="201.7">5</text>
<text x="191.8" y="201.7">6</text>
<text x="224.5" y="201.7">7</text>
<text x="226.1" y="198.6">Sheet:</text>
<text x="241.9" y="198.6">4/15</text>
<text x="257.3" y="201.7">8</text>
<text x="259" y="198.6">Rev 0</text>
</g>
<g font-size="2.5" fill="#808080">
<text x="43" y="189.9">Mounting holes and other connector shields are part</text>
<text x="43" y="192.5">of a ground ring, CGND. This ring is connected to</text>
<text x="43" y="195.2">ground via a resistor on Page 1.</text>
</g>
<text font-size="2.2" fill="#c90d0c" x="226.1" y="195.2">6/26/2024 7:40 PM</text>
<g font-size="1.7" fill="#808080">
<text x="46.6" y="52.7">U1E</text>
<text x="207.8" y="63.2">U1G</text>
<text x="132.4" y="105.2">U1F</text>
<text x="113.5" y="109.9">TP1</text>
<text x="113.5" y="113.4">TP2</text>
<text x="118.4" y="109.3">VDD_MPU</text>
<text x="118.4" y="112.8">VDDS_DDR</text>
<text x="113.5" y="116.8">TP3</text>
<text x="118.4" y="116.2">VDDS_PLL</text>
<text x="118.4" y="119.8">VDD_CORE</text>
<text x="113.5" y="120.4">TP4</text>
<text x="46.6" y="140.8">OSD3358-512M-ICB</text>
<text x="132.4" y="140.8">OSD3358-512M-ICB</text>
<text x="207.8" y="140.8">OSD3358-512M-ICB</text>
<text x="34.3" y="146.1">GND</text>
<text x="90.3" y="146.1">GND</text>
<text x="43.2" y="170.5">MOUNT-PAD-ROUND3.6</text>
<text x="43.2" y="168.5">MTG3</text>
<text x="69.5" y="170.5">MOUNT-PAD-ROUND3.6</text>
<text x="69.5" y="168.5">MTG4</text>
<text x="43.2" y="179">MTG1</text>
<text x="69.5" y="179">MTG2</text>
<text x="43.2" y="181.1">MOUNT-PAD-ROUND3.6</text>
<text x="69.5" y="181.1">MOUNT-PAD-ROUND3.6</text>
<text x="33.6" y="189.4">CGND</text>
</g>
<g font-size="1.7" fill="#c90d0c">
<text x="218.3" y="74.3">Do Not Connect</text>
<text x="216.5" y="88.1">All pins reserved</text>
<text x="216.5" y="90">for future use</text>
<text x="65.8" y="107.3" transform="rotate(-90 65.8 107.3)">pads instead of a via per pad.</text>
<text x="63.9" y="109.3" transform="rotate(-90 63.9 109.3)">NOTE: Can use pours to connect VSS</text>
<text x="151.6" y="114">Do Not Use</text>
<text x="151.6" y="117.8">Test Point per</text>
<text x="151.6" y="119.6">power rail</text>
<text x="151.6" y="121.5">recommended</text>
<text x="139.4" y="126.5">RTC Power Connection:</text>
<text x="140.4" y="128.4">Enable - NC</text>
<text x="140.4" y="130.2">Disable - VDD_CORE</text>
</g>
<g font-size="1.4" fill="#808080">
<text x="42.5" y="58.3">A20</text>
<text x="43.2" y="59.9">D4</text>
<text x="43.3" y="56.5">A1</text>
<text x="48.2" y="57.2">DGND</text>
<text x="48.2" y="59">DGND</text>
<text x="75.9" y="57.2">DGND</text>
<text x="75.9" y="58.9">DGND</text>
<text x="83.2" y="56.5">L6</text>
<text x="83.2" y="58.3">L15</text>
<text x="83.2" y="59.9">L16</text>
<text x="42.4" y="63.5">D15</text>
<text x="42.4" y="65.2">D16</text>
<text x="43.2" y="61.7">D5</text>
<text x="48.2" y="60.7">DGND</text>
<text x="48.2" y="62.5">DGND</text>
<text x="48.2" y="64.3">DGND</text>
<text x="48.2" y="66">DGND</text>
<text x="75.9" y="60.7">DGND</text>
<text x="75.9" y="62.5">DGND</text>
<text x="75.9" y="64.2">DGND</text>
<text x="75.9" y="66">DGND</text>
<text x="83.2" y="61.7">M5</text>
<text x="83.2" y="63.5">M15</text>
<text x="83.2" y="65.2">M16</text>
<text x="204.5" y="65.2">A2</text>
<text x="209.4" y="66">NC</text>
<text x="239.2" y="66">NC</text>
<text x="244.3" y="65.2">G4</text>
<text x="42.4" y="67">D17</text>
<text x="43.3" y="68.7">E4</text>
<text x="43.3" y="70.4">E5</text>
<text x="48.2" y="67.7">DGND</text>
<text x="48.2" y="69.5">DGND</text>
<text x="48.2" y="71.3">DGND</text>
<text x="75.9" y="67.7">DGND</text>
<text x="75.9" y="69.4">DGND</text>
<text x="75.9" y="71.2">DGND</text>
<text x="83.2" y="67">N5</text>
<text x="83.2" y="68.7">N6</text>
<text x="83.2" y="70.4">N15</text>
<text x="204.5" y="67">A3</text>
<text x="204.5" y="68.7">A5</text>
<text x="204.5" y="70.4">A6</text>
<text x="209.4" y="67.7">NC</text>
<text x="209.4" y="69.5">NC</text>
<text x="209.4" y="71.3">NC</text>
<text x="239.2" y="67.7">NC</text>
<text x="239.2" y="69.4">NC</text>
<text x="239.2" y="71.2">NC</text>
<text x="244.3" y="67">G6</text>
<text x="244.3" y="68.7">G7</text>
<text x="244.3" y="70.4">G10</text>
<text x="43.3" y="72.2">E6</text>
<text x="43.3" y="74">E7</text>
<text x="43.3" y="75.8">E8</text>
<text x="43.3" y="77.5">E9</text>
<text x="48.2" y="73">DGND</text>
<text x="48.2" y="74.8">DGND</text>
<text x="48.2" y="76.5">DGND</text>
<text x="75.9" y="73">DGND</text>
<text x="75.9" y="74.7">DGND</text>
<text x="75.9" y="76.5">DGND</text>
<text x="83.2" y="72.2">N16</text>
<text x="83.2" y="74">P5</text>
<text x="83.2" y="75.8">P6</text>
<text x="83.2" y="77.5">P7</text>
<text x="204.5" y="72.2">A7</text>
<text x="204.5" y="74">A8</text>
<text x="204.5" y="75.8">B1</text>
<text x="204.5" y="77.5">B2</text>
<text x="209.4" y="73">NC</text>
<text x="209.4" y="74.8">NC</text>
<text x="209.4" y="76.5">NC</text>
<text x="239.2" y="73">NC</text>
<text x="239.2" y="74.7">NC</text>
<text x="239.2" y="76.5">NC</text>
<text x="244.3" y="72.2">G11</text>
<text x="244.3" y="74">G18</text>
<text x="244.3" y="75.8">G19</text>
<text x="244.3" y="77.5">G20</text>
<text x="42.5" y="79.2">E10</text>
<text x="42.5" y="82.7">E12</text>
<text x="42.6" y="81">E11</text>
<text x="48.2" y="78.2">DGND</text>
<text x="48.2" y="80">DGND</text>
<text x="48.2" y="81.8">DGND</text>
<text x="48.2" y="83.5">DGND</text>
<text x="75.9" y="78.2">DGND</text>
<text x="75.9" y="80">DGND</text>
<text x="75.9" y="81.7">DGND</text>
<text x="75.9" y="83.5">DGND</text>
<text x="83.2" y="79.2">P8</text>
<text x="83.2" y="81">P9</text>
<text x="83.2" y="82.7">P12</text>
<text x="204.5" y="79.2">B3</text>
<text x="204.5" y="81">B4</text>
<text x="204.5" y="82.7">B5</text>
<text x="209.4" y="78.2">NC</text>
<text x="209.4" y="80">NC</text>
<text x="209.4" y="81.8">NC</text>
<text x="209.4" y="83.5">NC</text>
<text x="239.2" y="78.2">NC</text>
<text x="239.2" y="80">NC</text>
<text x="239.2" y="81.7">NC</text>
<text x="239.2" y="83.5">NC</text>
<text x="244.3" y="79.2">H4</text>
<text x="244.3" y="81">H6</text>
<text x="244.3" y="82.7">H9</text>
<text x="42.5" y="84.5">E13</text>
<text x="42.5" y="86.3">E14</text>
<text x="42.5" y="88">E15</text>
<text x="42.5" y="89.7">E16</text>
<text x="48.2" y="85.3">DGND</text>
<text x="48.2" y="87">DGND</text>
<text x="48.2" y="88.7">DGND</text>
<text x="75.9" y="85.3">DGND</text>
<text x="75.9" y="87">DGND</text>
<text x="75.9" y="88.7">DGND</text>
<text x="83.2" y="84.5">P13</text>
<text x="83.2" y="86.3">P14</text>
<text x="83.2" y="88">P15</text>
<text x="83.2" y="89.7">P16</text>
<text x="204.4" y="89.7">C1</text>
<text x="204.5" y="84.5">B6</text>
<text x="204.5" y="86.3">B7</text>
<text x="204.5" y="88">B8</text>
<text x="209.4" y="85.3">NC</text>
<text x="209.4" y="87">NC</text>
<text x="209.4" y="88.7">NC</text>
<text x="239.2" y="85.3">NC</text>
<text x="239.2" y="87">NC</text>
<text x="239.2" y="88.7">NC</text>
<text x="244.3" y="84.5">H10</text>
<text x="244.3" y="86.3">H11</text>
<text x="244.3" y="88">H12</text>
<text x="244.3" y="89.7">H13</text>
<text x="42.5" y="91.5">E17</text>
<text x="42.6" y="95">F10</text>
<text x="43.3" y="93.2">F5</text>
<text x="48.2" y="90.5">DGND</text>
<text x="48.2" y="92.3">DGND</text>
<text x="48.2" y="94.1">DGND</text>
<text x="48.2" y="95.8">DGND</text>
<text x="75.9" y="90.5">DGND</text>
<text x="75.9" y="92.2">DGND</text>
<text x="75.9" y="94">DGND</text>
<text x="75.9" y="95.8">DGND</text>
<text x="83.2" y="91.5">R5</text>
<text x="83.2" y="93.2">R9</text>
<text x="83.2" y="95">R10</text>
<text x="204.4" y="91.5">C2</text>
<text x="204.4" y="93.2">C3</text>
<text x="204.4" y="95">C4</text>
<text x="209.4" y="90.5">NC</text>
<text x="209.4" y="92.3">NC</text>
<text x="209.4" y="94.1">NC</text>
<text x="209.4" y="95.8">NC</text>
<text x="239.2" y="90.5">NC</text>
<text x="239.2" y="92.2">NC</text>
<text x="239.2" y="94">NC</text>
<text x="239.2" y="95.8">NC</text>
<text x="244.3" y="91.5">H18</text>
<text x="244.3" y="93.2">H19</text>
<text x="244.3" y="95">H20</text>
<text x="42.6" y="98.6">F16</text>
<text x="42.6" y="100.2">F17</text>
<text x="42.7" y="96.8">F11</text>
<text x="48.2" y="97.5">DGND</text>
<text x="48.2" y="99.3">DGND</text>
<text x="48.2" y="101">DGND</text>
<text x="75.9" y="97.5">DGND</text>
<text x="75.9" y="99.2">DGND</text>
<text x="75.9" y="101">DGND</text>
<text x="83.2" y="96.8">R11</text>
<text x="83.2" y="98.6">R12</text>
<text x="83.2" y="100.2">R16</text>
<text x="204.4" y="96.8">C5</text>
<text x="204.4" y="98.6">C6</text>
<text x="204.4" y="100.2">C7</text>
<text x="209.4" y="97.5">NC</text>
<text x="209.4" y="99.3">NC</text>
<text x="209.4" y="101">NC</text>
<text x="239.2" y="97.5">NC</text>
<text x="239.2" y="99.2">NC</text>
<text x="239.2" y="101">NC</text>
<text x="244.3" y="96.8">J4</text>
<text x="244.3" y="98.6">J6</text>
<text x="244.3" y="100.2">J18</text>
<text x="42.4" y="103.8">G16</text>
<text x="42.5" y="107.3">H16</text>
<text x="43.2" y="102">G5</text>
<text x="43.3" y="105.5">H5</text>
<text x="48.2" y="102.8">DGND</text>
<text x="48.2" y="104.6">DGND</text>
<text x="48.2" y="106.3">DGND</text>
<text x="75.9" y="102.8">DGND</text>
<text x="75.9" y="104.5">DGND</text>
<text x="75.9" y="106.3">DGND</text>
<text x="83.2" y="102">T4</text>
<text x="83.2" y="103.8">T5</text>
<text x="83.2" y="105.5">T6</text>
<text x="83.2" y="107.3">T7</text>
<text x="204.4" y="102">C8</text>
<text x="204.4" y="103.8">D1</text>
<text x="204.4" y="105.5">D2</text>
<text x="204.4" y="107.3">D3</text>
<text x="209.4" y="102.8">NC</text>
<text x="209.4" y="104.6">NC</text>
<text x="209.4" y="106.3">NC</text>
<text x="239.2" y="102.8">NC</text>
<text x="239.2" y="104.5">NC</text>
<text x="239.2" y="106.3">NC</text>
<text x="244.3" y="102">J19</text>
<text x="244.3" y="103.8">J20</text>
<text x="244.3" y="105.5">K4</text>
<text x="244.3" y="107.3">L4</text>
<text x="42.7" y="112.5">J10</text>
<text x="43.4" y="109.1">J5</text>
<text x="43.4" y="110.7">J9</text>
<text x="48.2" y="108">DGND</text>
<text x="48.2" y="109.8">DGND</text>
<text x="48.2" y="111.6">DGND</text>
<text x="48.2" y="113.3">DGND</text>
<text x="75.9" y="108">DGND</text>
<text x="75.9" y="109.7">DGND</text>
<text x="75.9" y="111.5">DGND</text>
<text x="75.9" y="113.3">DGND</text>
<text x="83.2" y="109.1">T8</text>
<text x="83.2" y="110.7">T9</text>
<text x="83.2" y="112.5">T10</text>
<text x="129.1" y="112.5">U9</text>
<text x="129.1" y="109.1">U6</text>
<text x="134" y="113.3">VDDS_DDR</text>
<text x="134" y="109.8">VDD_MPU</text>
<text x="204.4" y="109.1">D6</text>
<text x="204.4" y="110.7">D7</text>
<text x="204.4" y="112.5">D8</text>
<text x="209.4" y="108">NC</text>
<text x="209.4" y="109.8">NC</text>
<text x="209.4" y="111.6">NC</text>
<text x="209.4" y="113.3">NC</text>
<text x="239.2" y="108">NC</text>
<text x="239.2" y="109.7">NC</text>
<text x="239.2" y="111.5">NC</text>
<text x="239.2" y="113.3">NC</text>
<text x="244.3" y="109.1">L17</text>
<text x="244.3" y="110.7">M4</text>
<text x="244.3" y="112.5">M6</text>
<text x="42.7" y="116.1">J12</text>
<text x="42.7" y="117.8">J13</text>
<text x="42.7" y="119.5">J16</text>
<text x="42.8" y="114.3">J11</text>
<text x="48.2" y="115.1">DGND</text>
<text x="48.2" y="116.8">DGND</text>
<text x="48.2" y="118.5">DGND</text>
<text x="75.9" y="115.1">DGND</text>
<text x="75.9" y="116.8">DGND</text>
<text x="75.9" y="118.5">DGND</text>
<text x="83.2" y="114.3">T11</text>
<text x="83.2" y="116.1">T12</text>
<text x="83.2" y="117.8">T13</text>
<text x="83.2" y="119.5">T14</text>
<text x="128.4" y="119.5">U13</text>
<text x="128.4" y="116.1">U10</text>
<text x="134" y="116.8">VDDS_PLL</text>
<text x="203.7" y="119.5">E18</text>
<text x="204.5" y="114.3">E1</text>
<text x="204.5" y="116.1">E2</text>
<text x="204.5" y="117.8">E3</text>
<text x="209.4" y="115.1">NC</text>
<text x="209.4" y="116.8">NC</text>
<text x="209.4" y="118.5">NC</text>
<text x="239.2" y="115.1">NC</text>
<text x="239.2" y="116.8">NC</text>
<text x="239.2" y="118.5">NC</text>
<text x="244.3" y="114.3">M17</text>
<text x="244.3" y="116.1">N4</text>
<text x="244.3" y="117.8">N17</text>
<text x="244.3" y="119.5">P4</text>
<text x="43.3" y="121.3">K5</text>
<text x="43.3" y="123">K6</text>
<text x="43.3" y="124.8">K7</text>
<text x="48.2" y="120.3">DGND</text>
<text x="48.2" y="122.1">DGND</text>
<text x="48.2" y="123.8">DGND</text>
<text x="48.2" y="125.6">DGND</text>
<text x="75.9" y="120.3">DGND</text>
<text x="75.9" y="122">DGND</text>
<text x="75.9" y="123.8">DGND</text>
<text x="75.9" y="125.6">DGND</text>
<text x="83.2" y="121.3">T15</text>
<text x="83.2" y="123">T16</text>
<text x="83.2" y="124.8">T17</text>
<text x="134" y="120.3">VDD_CORE</text>
<text x="204.6" y="121.3">F1</text>
<text x="204.6" y="123">F2</text>
<text x="204.6" y="124.8">F3</text>
<text x="209.4" y="120.3">NC</text>
<text x="209.4" y="122.1">NC</text>
<text x="209.4" y="123.8">NC</text>
<text x="209.4" y="125.6">NC</text>
<text x="239.2" y="120.3">NC</text>
<text x="239.2" y="122">NC</text>
<text x="239.2" y="123.8">NC</text>
<text x="239.2" y="125.6">NC</text>
<text x="244.3" y="121.3">P17</text>
<text x="244.3" y="123">R4</text>
<text x="244.3" y="124.8">R6</text>
<text x="42.5" y="130">K12</text>
<text x="42.5" y="131.8">K15</text>
<text x="43.3" y="126.6">K8</text>
<text x="43.3" y="128.3">K9</text>
<text x="48.2" y="127.3">DGND</text>
<text x="48.2" y="129">DGND</text>
<text x="48.2" y="130.8">DGND</text>
<text x="75.9" y="127.3">DGND</text>
<text x="75.9" y="129">DGND</text>
<text x="75.9" y="130.8">DGND</text>
<text x="83.2" y="126.6">U4</text>
<text x="83.2" y="128.3">U5</text>
<text x="83.2" y="130">U16</text>
<text x="83.2" y="131.8">U17</text>
<text x="203.8" y="131.8">F20</text>
<text x="204.6" y="126.6">F4</text>
<text x="204.6" y="128.3">F6</text>
<text x="204.6" y="130">F7</text>
<text x="209.4" y="127.3">NC</text>
<text x="209.4" y="129">NC</text>
<text x="209.4" y="130.8">NC</text>
<text x="239.2" y="127.3">NC</text>
<text x="239.2" y="129">NC</text>
<text x="239.2" y="130.8">NC</text>
<text x="244.3" y="126.6">R7</text>
<text x="244.3" y="128.3">R8</text>
<text x="244.3" y="130">R13</text>
<text x="244.3" y="131.8">R14</text>
<text x="42.5" y="133.5">K16</text>
<text x="43.4" y="135.3">L5</text>
<text x="48.2" y="132.6">DGND</text>
<text x="48.2" y="134.4">DGND</text>
<text x="48.2" y="136.1">DGND</text>
<text x="75.9" y="132.5">DGND</text>
<text x="75.9" y="134.3">DGND</text>
<text x="75.9" y="136.1">DGND</text>
<text x="83.2" y="133.5">Y1</text>
<text x="83.2" y="135.3">Y20</text>
<text x="128.4" y="135.3">V13</text>
<text x="134" y="136.1">CAP_VDD_RTC</text>
<text x="204.4" y="133.5">G1</text>
<text x="204.4" y="135.3">G2</text>
<text x="204.4" y="137.1">G3</text>
<text x="209.4" y="132.6">NC</text>
<text x="209.4" y="134.4">NC</text>
<text x="209.4" y="136.1">NC</text>
<text x="209.4" y="137.8">NC</text>
<text x="239.2" y="132.5">NC</text>
<text x="239.2" y="134.3">NC</text>
<text x="239.2" y="136.1">NC</text>
<text x="239.2" y="137.8">NC</text>
<text x="244.3" y="133.5">R15</text>
<text x="244.3" y="135.3">R17</text>
<text x="244.3" y="137.1">U11</text>
</g>
</svg>
